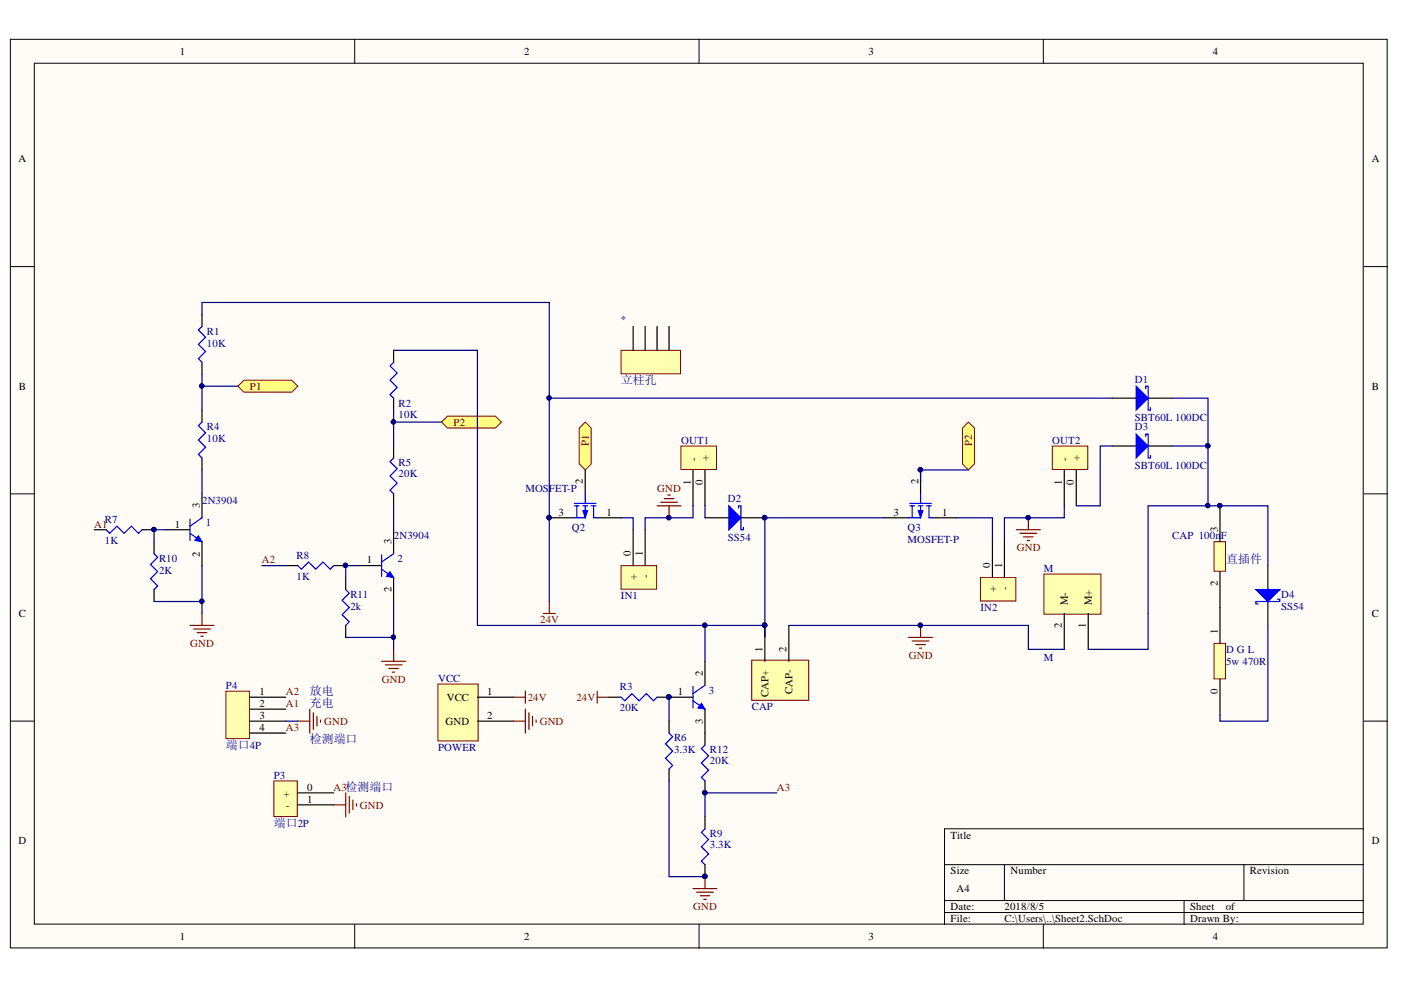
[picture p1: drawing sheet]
<svg xmlns="http://www.w3.org/2000/svg" width="297mm" height="210mm" viewBox="0 0 297 210" stroke-linecap="round" stroke-linejoin="round" font-family="sans-serif">
<g fill="#fffcf8" stroke="#000" stroke-width=".21">
<path d="M2.2 8.3h291.9v192.7h-291.9z"/>
<path d="M7.3 13.4h281.7v182.5h-281.7z"/>
</g>
<g fill="none" stroke="#000" stroke-width=".21">
<path d="M75.2 8.3v5.1M148.2 8.3v5.1M221.2 8.3v5.1M2.2 56.5h5.1M289.1 56.5h5.1M2.2 104.7h5.1M289.1 104.7h5.1M2.2 152.9h5.1M289.1 152.9h5.1M289.1 175.7h-88.8v20.3M75.2 196v5.1M148.2 196v5.1"/>
<path d="M200.3 183.3h88.8M200.3 190.9h88.8M200.3 193.5h88.8M213 183.3v7.6M221.2 196v5.1M251 190.9v5.1M263.7 183.3v7.6"/>
</g>
<path d="M115.2 130.1h2.5M116.5 127.5v2.6M192.6 135.1h5.1M193.4 135.9h3.6M194.2 136.7h2M194.9 137.4h.5M195.2 132.6v2.5" fill="none" stroke="#800000" stroke-width=".25"/>
<g fill="#000080" stroke="#000080" stroke-width=".21">
<circle cx="195.1" cy="132.6" r=".46"/>
<circle cx="116.4" cy="109.7" r=".46"/>
</g>
<path d="M124.1 99.6v5.1M116.5 109.8h5M126.6 109.8h5.1" fill="none" stroke="#000" stroke-width=".25"/>
<path d="M121.8 106.7h4.6M121.8 107.2h1M122.3 107.2v2.6M123.6 107.2h1M124.1 104.7v2M124.1 107.2v2.6h-2.6M125.3 107.2h1.1M125.9 107.2v2.6" fill="none" stroke="#00f" stroke-width=".25"/>
<path d="M123.6 108.3h1l-.5 1.5z" fill="#00f"/>
<path d="M123.6 108.3h1l-.5 1.5z" fill="none" stroke="#00f" stroke-width=".21"/>
<path d="M83.5 76.8l-.8 .8 1.5 1.5-1.5 1.5 1.5 1.5-1.5 1.6 .8 .7M83.5 97.1l-.8 .8 1.5 1.5-1.5 1.5 1.5 1.5-1.5 1.5 .8 .8M40.3 113.1l2.5 1.8M40.3 110v4.6M42.8 109.8l-2.5 1.8M63.1 119.9l.8 .8 1.5-1.5 1.5 1.5 1.6-1.5 1.5 1.5 .8-.8M125.9 109.8h.7" fill="none" stroke="#00f" stroke-width=".25"/>
<g fill="#000080" stroke="#000080" stroke-width=".21">
<circle cx="116.4" cy="109.7" r=".46"/>
<circle cx="141.8" cy="109.7" r=".47"/>
<circle cx="73.2" cy="119.9" r=".46"/>
</g>
<path d="M139.3 107.2h5.1M140.1 106.5h3.5M140.8 105.7h2.1M141.6 105h.5M141.9 107.2v2.6M83.5 137.7v2.5M80.9 140.2h5.1M81.7 141h3.5M82.4 141.7h2.1M83.2 142.5h.5" fill="none" stroke="#800000" stroke-width=".25"/>
<path d="M83.5 74.3v2.5M83.5 84.4v2.6M83.5 94.6v2.5M35.2 112.3h5.1M42.8 104.7v5.1M42.8 114.9v5M60.6 119.9h2.5M70.8 119.9h2.5M83.5 104.7v2.5" fill="none" stroke="#000" stroke-width=".25"/>
<path d="M42.1 113.6l.7 1.3-1.5-.3z" fill="#00f"/>
<path d="M42.1 113.6l.7 1.3-1.5-.3z" fill="none" stroke="#00f" stroke-width=".21"/>
<path d="M40.3 132.6h5.1M41 133.4h3.6M41.8 134.1h2M42.6 134.9h.5M42.8 130.1v2.5" fill="none" stroke="#800000" stroke-width=".25"/>
<path d="M42.8 66.7v2.5M42.8 76.8v2.5M42.8 87v2.5M42.8 97.1v2.5M20 112.3h2.5M30.1 112.3h2.6" fill="none" stroke="#000" stroke-width=".25"/>
<path d="M42.8 69.2l-.7 .8 1.5 1.5-1.5 1.5 1.5 1.5-1.5 1.6 .7 .7M42.8 89.5l-.7 .8 1.5 1.5-1.5 1.5 1.5 1.5-1.5 1.5 .7 .8M22.5 112.3l.8 .8 1.5-1.5 1.5 1.5 1.5-1.5 1.6 1.5 .7-.8" fill="none" stroke="#00f" stroke-width=".25"/>
<circle cx="32.6" cy="112.3" r=".46" fill="#000080" stroke="#000080" stroke-width=".21"/>
<path d="M92.8 145h8.6v12.1h-8.6z" fill="#ffffb0" stroke="#800000" stroke-width=".21"/>
<path d="M101.2 147.8h7.6M101.2 152.9h7.6" fill="none" stroke="#000" stroke-width=".25"/>
<path d="M159.4 140h12.1v8.5h-12.1z" fill="#ffffb0" stroke="#800000" stroke-width=".21"/>
<path d="M162.2 132.6v7.6M167.2 132.6v7.6" fill="none" stroke="#000" stroke-width=".25"/>
<circle cx="162.1" cy="132.6" r=".47" fill="#000080" stroke="#000080" stroke-width=".21"/>
<path d="M221.3 121.7h12.1v8.5h-12.1z" fill="#ffffb0" stroke="#800000" stroke-width=".21"/>
<path d="M225.6 130.1v7.6M230.7 130.1v7.6" fill="none" stroke="#000" stroke-width=".25"/>
<g fill="#ffff80" stroke="#800000" stroke-width=".21">
<path d="M50.4 81.9l1.3-1.3h10.2l1.2 1.3-1.2 1.3h-10.2z" fill-rule="evenodd"/>
<path d="M93.6 89.5l1.3-1.3h10.1l1.3 1.3-1.3 1.3h-10.1z" fill-rule="evenodd"/>
<path d="M122.8 90.8l1.3-1.3 1.2 1.3v7.6l-1.2 1.2-1.3-1.2z" fill-rule="evenodd"/>
<path d="M204.1 90.8l1.2-1.3 1.3 1.3v7.6l-1.3 1.2-1.2-1.2z" fill-rule="evenodd"/>
</g>
<path d="M195.2 99.6v5.1M187.6 109.8h5M197.7 109.8h5.1" fill="none" stroke="#000" stroke-width=".25"/>
<circle cx="195.1" cy="99.6" r=".46" fill="#000080" stroke="#000080" stroke-width=".21"/>
<path d="M192.9 106.7h4.6M192.9 107.2h1M193.4 107.2v2.6M194.7 107.2h1M195.2 104.7v2M195.2 107.2v2.6h-2.6M196.4 107.2h1.1M197 107.2v2.6" fill="none" stroke="#00f" stroke-width=".25"/>
<path d="M194.7 108.3h1l-.5 1.5z" fill="#00f"/>
<path d="M194.7 108.3h1l-.5 1.5z" fill="none" stroke="#00f" stroke-width=".21"/>
<path d="M80.9 117.6v4.6M83.5 117.4l-2.6 1.8M197 109.8h.7M80.9 120.7l2.6 1.8" fill="none" stroke="#00f" stroke-width=".25"/>
<g fill="#000080" stroke="#000080" stroke-width=".21">
<circle cx="195.1" cy="99.6" r=".46"/>
<circle cx="83.4" cy="135.1" r=".46"/>
<circle cx="42.8" cy="81.8" r=".46"/>
<circle cx="83.4" cy="89.4" r=".46"/>
</g>
<path d="M108.8 147.8h2.6M108.8 152.9h2.6M111.4 146.6v2.5M111.4 150.4v5M112.1 151.1v3.6M112.9 151.9v2M113.7 152.6v.5" fill="none" stroke="#800000" stroke-width=".25"/>
<path d="M42.8 79.3v7.7M42.8 99.6v5.1M42.8 81.9h7.6M83.5 89.5h10.1M55.5 119.9h5.1M83.5 107.2v5.1M83.5 127.5v10.2" fill="none" stroke="#000080" stroke-width=".25"/>
<path d="M75.8 119.9h5.1M83.5 112.3v5.1M83.5 122.5v5" fill="none" stroke="#000" stroke-width=".25"/>
<path d="M82.7 121.2l.8 1.3-1.6-.3z" fill="#00f"/>
<path d="M82.7 121.2l.8 1.3-1.6-.3z" fill="none" stroke="#00f" stroke-width=".21"/>
<path d="M32.7 114.9v2.5M149.5 109.8h5.1M157.1 109.8h5.1M32.7 125v2.5M73.3 122.5v2.5M73.3 132.6v2.5" fill="none" stroke="#000" stroke-width=".25"/>
<path d="M32.7 117.4l.7 .8-1.5 1.5 1.5 1.5-1.5 1.5 1.5 1.5-.7 .8M73.3 125l.8 .8-1.6 1.5 1.6 1.5-1.6 1.5 1.6 1.5-.8 .8" fill="none" stroke="#00f" stroke-width=".25"/>
<path d="M35.2 112.3h-2.5v2.6M42.8 119.9v10.2M75.8 119.9h-2.5v2.6M32.7 127.5h10.1" fill="none" stroke="#000080" stroke-width=".25"/>
<g fill="#000080" stroke="#000080" stroke-width=".21">
<circle cx="42.8" cy="127.5" r=".46"/>
<circle cx="32.6" cy="112.3" r=".46"/>
<circle cx="73.2" cy="119.9" r=".46"/>
<circle cx="162.1" cy="109.7" r=".47"/>
</g>
<path d="M154.6 107.2l2.5 2.6-2.5 2.5z" fill="#00f"/>
<path d="M154.6 107.2l2.5 2.6-2.5 2.5zM156.6 107.8v-.6h.5v5.1h.5v-.5" fill="none" stroke="#00f" stroke-width=".25"/>
<g fill="#000080" stroke="#000080" stroke-width=".21">
<circle cx="162.1" cy="109.7" r=".47"/>
<circle cx="218" cy="109.7" r=".46"/>
<circle cx="83.4" cy="135.1" r=".46"/>
</g>
<path d="M202.8 109.8h7.6v5.1M73.3 135.1h10.2" fill="none" stroke="#000080" stroke-width=".25"/>
<path d="M215.5 112.3h5.1M216.3 113.1h3.5M217 113.8h2M217.8 114.6h.5M218 109.8v2.5" fill="none" stroke="#800000" stroke-width=".25"/>
<path d="M131.7 119.9h7.5v5h-7.5z" fill="#ffffb0" stroke="#800000" stroke-width=".21"/>
<path d="M134.2 112.3v7.6M136.8 112.3v7.6" fill="none" stroke="#000" stroke-width=".25"/>
<path d="M144.4 94.6h7.5v4.9h-7.5z" fill="#ffffb0" stroke="#800000" stroke-width=".21"/>
<path d="M146.9 99.6v7.6M149.5 99.6v7.6" fill="none" stroke="#000" stroke-width=".25"/>
<path d="M207.9 122.5h7.5v4.9h-7.5z" fill="#ffffb0" stroke="#800000" stroke-width=".21"/>
<path d="M210.4 114.9v7.6M213 114.9v7.6" fill="none" stroke="#000" stroke-width=".25"/>
<path d="M223.1 94.6h7.5v4.9h-7.5z" fill="#ffffb0" stroke="#800000" stroke-width=".21"/>
<path d="M225.6 99.6v7.6M228.2 99.6v7.6" fill="none" stroke="#000" stroke-width=".25"/>
<path d="M225.6 107.2v2.6h-12.6v5.1" fill="none" stroke="#000080" stroke-width=".25"/>
<circle cx="218" cy="109.7" r=".46" fill="#000080" stroke="#000080" stroke-width=".21"/>
<path d="M131.7 74.3h12.6v4.9h-12.6z" fill="#ffffb0" stroke="#800000" stroke-width=".21"/>
<path d="M134.2 69.2v5.1M136.8 69.2v5.1M139.3 69.2v5.1M141.9 69.2v5.1M268.8 119.9v5.1M268.8 127.5v5.1" fill="none" stroke="#000" stroke-width=".25"/>
<path d="M243.4 107.2v22.9" fill="none" stroke="#000080" stroke-width=".25"/>
<path d="M266.3 125h5.1l-2.6 2.5z" fill="#00f"/>
<path d="M266.3 125h5.1l-2.6 2.5zM270.8 127h.6v.5h-5.1v.5h.5" fill="none" stroke="#00f" stroke-width=".25"/>
<path d="M131.7 109.8h2.5v2.5" fill="none" stroke="#000080" stroke-width=".25"/>
<path d="M257.4 136.4h2.4v7.5h-2.4z" fill="#ffffb0" stroke="#800000" stroke-width=".21"/>
<path d="M258.7 128.8v7.6M258.7 144v7.6" fill="none" stroke="#000" stroke-width=".25"/>
<path d="M257.4 114.9h2.4v6.2h-2.4z" fill="#ffffb0" stroke="#800000" stroke-width=".21"/>
<path d="M258.7 107.2v7.7M258.7 121.2v7.6M141.9 147.8h5M149.5 140.2v5.1M149.5 150.4v7.6M149.5 165.6v2.5M149.5 173.2v2.5M149.5 183.3v2.6" fill="none" stroke="#000" stroke-width=".25"/>
<g fill="#000080" stroke="#000080" stroke-width=".21">
<circle cx="258.6" cy="107.2" r=".46"/>
<circle cx="195.1" cy="132.6" r=".46"/>
<circle cx="195.1" cy="99.6" r=".46"/>
<circle cx="83.4" cy="89.4" r=".46"/>
<circle cx="162.1" cy="132.6" r=".47"/>
<circle cx="149.4" cy="132.6" r=".46"/>
<circle cx="116.4" cy="84.4" r=".46"/>
<circle cx="141.8" cy="109.7" r=".47"/>
<circle cx="256.1" cy="107.2" r=".46"/>
<circle cx="162.1" cy="109.7" r=".47"/>
<circle cx="149.4" cy="168.1" r=".46"/>
<circle cx="149.4" cy="185.8" r=".46"/>
<circle cx="141.8" cy="147.8" r=".46"/>
</g>
<g fill="none" stroke="#000080" stroke-width=".25">
<path d="M83.5 74.3h17.7v58.3h61M83.5 87v7.6M116.5 84.4h119.3M205.3 99.6h-10.1v2.6M235.8 94.6h-2.5v12.6h-5.1M146.9 107.2v2.6h-10.1v2.5M149.5 107.2v2.6M187.6 109.8h-25.4v25.3M243.4 107.2h25.4v12.7M149.5 132.6v7.6M167.2 132.6h50.8v5.1h7.6M243.4 130.1v7.6h-12.7"/>
<path d="M268.8 132.6v20.3h-10.1v-1.3"/>
</g>
<path d="M146.9 148.6l2.6 1.8M146.9 145.5v4.6M149.5 158l-.8 .7 1.5 1.6-1.5 1.5 1.5 1.5-1.5 1.5 .8 .8M149.5 145.3l-2.6 1.8M149.5 175.7l-.8 .8 1.5 1.5-1.5 1.5 1.5 1.5-1.5 1.6 .8 .7" fill="none" stroke="#00f" stroke-width=".25"/>
<path d="M148.7 149.1l.8 1.3-1.6-.3z" fill="#00f"/>
<path d="M148.7 149.1l.8 1.3-1.6-.3z" fill="none" stroke="#00f" stroke-width=".21"/>
<g fill="#000080" stroke="#000080" stroke-width=".21">
<circle cx="141.8" cy="147.8" r=".46"/>
<circle cx="149.4" cy="185.8" r=".46"/>
<circle cx="149.4" cy="168.1" r=".46"/>
</g>
<path d="M126.6 146.6v2.5M126.6 147.8h2.6M146.9 188.4h5.1M147.7 189.2h3.5M148.5 189.9h2M149.2 190.7h.5M149.5 185.9v2.5" fill="none" stroke="#800000" stroke-width=".25"/>
<path d="M164.7 168.1h-15.2v5.1" fill="none" stroke="#000080" stroke-width=".25"/>
<path d="M58.1 165.6h4.9v7.5h-4.9z" fill="#ffffb0" stroke="#800000" stroke-width=".21"/>
<path d="M129.2 147.8h2.5M139.3 147.8h2.6M141.9 152.9v2.5M63.1 168.1h7.7M63.1 170.6h7.7M141.9 163v2.6" fill="none" stroke="#000" stroke-width=".25"/>
<path d="M70.8 170.6h2.5M73.3 168.1v5.1M74.1 168.9v3.5M74.8 169.6v2.1M75.6 170.4v.5" fill="none" stroke="#800000" stroke-width=".25"/>
<g fill="#000080" stroke="#000080" stroke-width=".21">
<circle cx="141.8" cy="147.8" r=".46"/>
<circle cx="149.4" cy="185.8" r=".46"/>
</g>
<path d="M131.7 147.8l.8 .8 1.5-1.5 1.5 1.5 1.5-1.5 1.6 1.5 .7-.8M141.9 155.4l.7 .8-1.5 1.5 1.5 1.5-1.5 1.6 1.5 1.5-.7 .7" fill="none" stroke="#00f" stroke-width=".25"/>
<path d="M141.9 147.8v5.1M141.9 165.6v20.3h7.6" fill="none" stroke="#000080" stroke-width=".25"/>
<path d="M47.9 146.6h5v10h-5z" fill="#ffffb0" stroke="#800000" stroke-width=".21"/>
<path d="M235.8 94.6h5.1M243.4 94.6h5.1M53 150.4h7.6M53 152.9h7.6M53 155.4h7.6M53 147.8h7.6" fill="none" stroke="#000" stroke-width=".25"/>
<path d="M63.1 152.9h2.6M65.7 150.4v5M66.4 151.1v3.6M67.2 151.9v2M68 152.6v.5" fill="none" stroke="#800000" stroke-width=".25"/>
<path d="M60.6 152.9h2.5" fill="none" stroke="#000080" stroke-width=".25"/>
<path d="M240.9 92l2.5 2.6-2.5 2.5z" fill="#00f"/>
<path d="M240.9 92l2.5 2.6-2.5 2.5zM242.9 92.5v-.5h.5v5.1h.5v-.5" fill="none" stroke="#00f" stroke-width=".25"/>
<path d="M235.8 84.4h5.1M243.4 84.4h5.1" fill="none" stroke="#000" stroke-width=".25"/>
<path d="M240.9 81.9l2.5 2.5-2.5 2.6z" fill="#00f"/>
<path d="M240.9 81.9l2.5 2.5-2.5 2.6zM242.9 82.4v-.5h.5v5.1h.5v-.6" fill="none" stroke="#00f" stroke-width=".25"/>
<path d="M42.8 66.7v-2.6h73.7v63.4M248.5 84.4h7.6v22.8M248.5 94.6h7.6" fill="none" stroke="#000080" stroke-width=".25"/>
<g fill="#000080" stroke="#000080" stroke-width=".21">
<circle cx="116.4" cy="109.7" r=".46"/>
<circle cx="116.4" cy="84.4" r=".46"/>
<circle cx="256.1" cy="94.5" r=".47"/>
<circle cx="256.1" cy="107.2" r=".46"/>
</g>
<g font-size="2.5" fill="#000080">
<text x="131.7" y="81.4">立柱孔</text>
<text x="259.9" y="119.4">直插件</text>
<text x="65.7" y="149.8">充电</text>
<text x="65.7" y="147.3">放电</text>
<text x="47.9" y="158.7">端口4P</text>
<text x="65.7" y="157.4">检测端口</text>
<text x="58.1" y="175.3">端口2P</text>
</g>
<g font-size="2.3">
<text x="38.1" y="11.6">1</text>
<text x="111.1" y="11.6">2</text>
<text x="184.1" y="11.6">3</text>
<text x="257.2" y="11.6">4</text>
<text x="3.9" y="34.4">A</text>
<text x="290.9" y="34.4">A</text>
<text x="4" y="82.6">B</text>
<text x="290.9" y="82.6">B</text>
<text x="147.7" y="97.8" transform="rotate(-90 147.7 97.8)">-</text>
<text x="150.3" y="97.8" transform="rotate(-90 150.3 97.8)">+</text>
<text x="226.4" y="97.8" transform="rotate(-90 226.4 97.8)">-</text>
<text x="228.9" y="97.8" transform="rotate(-90 228.9 97.8)">+</text>
<text x="42.3" y="107.7" transform="rotate(-90 42.3 107.7)">3</text>
<text x="123.6" y="102.7" transform="rotate(-90 123.6 102.7)">2</text>
<text x="146.5" y="102.8" transform="rotate(-90 146.5 102.8)">1</text>
<text x="149" y="102.8" transform="rotate(-90 149 102.8)">0</text>
<text x="194.7" y="102.7" transform="rotate(-90 194.7 102.7)">2</text>
<text x="225.1" y="102.8" transform="rotate(-90 225.1 102.8)">1</text>
<text x="227.7" y="102.8" transform="rotate(-90 227.7 102.8)">0</text>
<text x="37.1" y="111.9">1</text>
<text x="118.4" y="109.3">3</text>
<text x="128.6" y="109.3">1</text>
<text x="189.5" y="109.3">3</text>
<text x="199.8" y="109.3">1</text>
<text x="258.2" y="112.9" transform="rotate(-90 258.2 112.9)">3</text>
<text x="42.3" y="118" transform="rotate(-90 42.3 118)">2</text>
<text x="77.7" y="119.4">1</text>
<text x="83" y="115.4" transform="rotate(-90 83 115.4)">3</text>
<text x="133.8" y="117.9" transform="rotate(-90 133.8 117.9)">0</text>
<text x="136.3" y="117.9" transform="rotate(-90 136.3 117.9)">1</text>
<text x="83" y="125.6" transform="rotate(-90 83 125.6)">2</text>
<text x="135" y="123" transform="rotate(-90 135 123)">+</text>
<text x="137.6" y="122.5" transform="rotate(-90 137.6 122.5)">-</text>
<text x="209.9" y="120.5" transform="rotate(-90 209.9 120.5)">0</text>
<text x="211.2" y="125.5" transform="rotate(-90 211.2 125.5)">+</text>
<text x="212.5" y="120.5" transform="rotate(-90 212.5 120.5)">1</text>
<text x="213.7" y="125" transform="rotate(-90 213.7 125)">-</text>
<text x="258.2" y="124.3" transform="rotate(-90 258.2 124.3)">2</text>
<text x="4" y="130.8">C</text>
<text x="226.4" y="128.3" transform="rotate(-90 226.4 128.3)">M-</text>
<text x="231.5" y="128.3" transform="rotate(-90 231.5 128.3)">M+</text>
<text x="290.9" y="130.8">C</text>
<text x="225.1" y="133.2" transform="rotate(-90 225.1 133.2)">2</text>
<text x="230.2" y="133.2" transform="rotate(-90 230.2 133.2)">1</text>
<text x="258.2" y="134.4" transform="rotate(-90 258.2 134.4)">1</text>
<text x="149" y="143.3" transform="rotate(-90 149 143.3)">2</text>
<text x="161.7" y="138.2" transform="rotate(-90 161.7 138.2)">1</text>
<text x="166.7" y="138.2" transform="rotate(-90 166.7 138.2)">2</text>
<text x="55" y="149.8">2</text>
<text x="55" y="147.3">1</text>
<text x="94.7" y="148.6">VCC</text>
<text x="103.3" y="147.3">1</text>
<text x="143.7" y="147.3">1</text>
<text x="162.9" y="147.7" transform="rotate(-90 162.9 147.7)">CAP+</text>
<text x="168" y="147.2" transform="rotate(-90 168 147.2)">CAP-</text>
<text x="258.2" y="147.2" transform="rotate(-90 258.2 147.2)">0</text>
<text x="55" y="152.4">3</text>
<text x="55" y="154.9">4</text>
<text x="94.5" y="153.6">GND</text>
<text x="103.3" y="152.4">2</text>
<text x="149" y="153.6" transform="rotate(-90 149 153.6)">3</text>
<text x="65.2" y="167.7">0</text>
<text x="60.1" y="168.9">+</text>
<text x="60.6" y="171.5">-</text>
<text x="65.2" y="170.2">1</text>
<text x="3.9" y="179">D</text>
<text x="201.6" y="177.8">Title</text>
<text x="290.9" y="179">D</text>
<text x="201.6" y="185.4">Size</text>
<text x="214.2" y="185.4">Number</text>
<text x="265" y="185.4">Revision</text>
<text x="202.8" y="189.2">A4</text>
<text x="201.6" y="193">Date:</text>
<text x="201.6" y="195.5">File:</text>
<text x="213" y="193">2018/8/5</text>
<text x="213" y="195.5">C:\Users\..\Sheet2.SchDoc</text>
<text x="252.3" y="193">Sheet</text>
<text x="252.3" y="195.5">Drawn By:</text>
<text x="259.9" y="193">of</text>
<text x="38.1" y="199.3">1</text>
<text x="111.1" y="199.3">2</text>
<text x="184.1" y="199.3">3</text>
<text x="257.2" y="199.3">4</text>
</g>
<g font-size="2.3" fill="#000080">
<text x="43.9" y="71">R1</text>
<text x="131.7" y="68.5">*</text>
<text x="43.9" y="73.5">10K</text>
<text x="240.6" y="81.1">D1</text>
<text x="84.5" y="88.7">10K</text>
<text x="84.5" y="86.2">R2</text>
<text x="240.6" y="89.2">SBT60L 100DC</text>
<text x="43.9" y="93.8">10K</text>
<text x="43.9" y="91.3">R4</text>
<text x="144.4" y="94">OUT1</text>
<text x="223.1" y="94">OUT2</text>
<text x="240.6" y="91.3">D3</text>
<text x="84.5" y="101.1">20K</text>
<text x="84.5" y="98.9">R5</text>
<text x="240.6" y="99.4">SBT60L 100DC</text>
<text x="42.8" y="106.8">2N3904</text>
<text x="111.4" y="104.3">MOSFET-P</text>
<text x="154.3" y="106.5">D2</text>
<text x="22.2" y="110.8">R7</text>
<text x="43.6" y="111.6">1</text>
<text x="121.3" y="112.6">Q2</text>
<text x="192.4" y="112.6">Q3</text>
<text x="22.2" y="115.4">1K</text>
<text x="33.7" y="119.2">R10</text>
<text x="62.9" y="118.4">R8</text>
<text x="83.5" y="114.4">2N3904</text>
<text x="84.3" y="119.2">2</text>
<text x="154.3" y="114.6">SS54</text>
<text x="192.4" y="115.1">MOSFET-P</text>
<text x="248.5" y="114.4">CAP 100n</text>
<text x="258.9" y="114.4">F</text>
<text x="33.7" y="121.7">2K</text>
<text x="62.9" y="123">1K</text>
<text x="221.3" y="121.2">M</text>
<text x="74.3" y="129.3">2k</text>
<text x="74.3" y="126.8">R11</text>
<text x="131.7" y="127">IN1</text>
<text x="207.9" y="129.6">IN2</text>
<text x="271.6" y="126.8">D4</text>
<text x="271.6" y="129.3">SS54</text>
<text x="221.3" y="140.2">M</text>
<text x="259.9" y="138.4">D G L</text>
<text x="259.9" y="141">5w 470R</text>
<text x="47.9" y="146">P4</text>
<text x="92.9" y="144.5">VCC</text>
<text x="131.4" y="146.3">R3</text>
<text x="150.3" y="147.1">3</text>
<text x="131.4" y="150.9">20K</text>
<text x="159.4" y="150.6">CAP</text>
<text x="92.9" y="159.2">POWER</text>
<text x="142.9" y="159.7">3.3K</text>
<text x="142.9" y="157.2">R6</text>
<text x="150.5" y="162">20K</text>
<text x="150.5" y="159.7">R12</text>
<text x="58.1" y="165.1">P3</text>
<text x="150.5" y="179.8">3.3K</text>
<text x="150.5" y="177.5">R9</text>
</g>
<g font-size="2.3" fill="#800000">
<text x="53" y="82.6">P1</text>
<text x="96.2" y="90.2">P2</text>
<text x="124.8" y="94.5" transform="rotate(-90 124.8 94.5)">P1</text>
<text x="206.1" y="94.5" transform="rotate(-90 206.1 94.5)">P2</text>
<text x="139.4" y="104.3">GND</text>
<text x="19.9" y="111.9">A1</text>
<text x="55.5" y="119.4">A2</text>
<text x="215.6" y="116.9">GND</text>
<text x="40.3" y="137.2">GND</text>
<text x="114.5" y="132.1">24V</text>
<text x="192.7" y="139.7">GND</text>
<text x="60.6" y="149.8">A1</text>
<text x="60.6" y="147.3">A2</text>
<text x="81" y="144.8">GND</text>
<text x="111.9" y="148.6">24V</text>
<text x="122.2" y="148.6">24V</text>
<text x="60.6" y="154.9">A3</text>
<text x="68.7" y="153.6">GND</text>
<text x="114.4" y="153.6">GND</text>
<text x="70.7" y="167.7">A3检测端口</text>
<text x="164.7" y="167.7">A3</text>
<text x="76.3" y="171.5">GND</text>
<text x="147" y="193">GND</text>
</g>
</svg>
